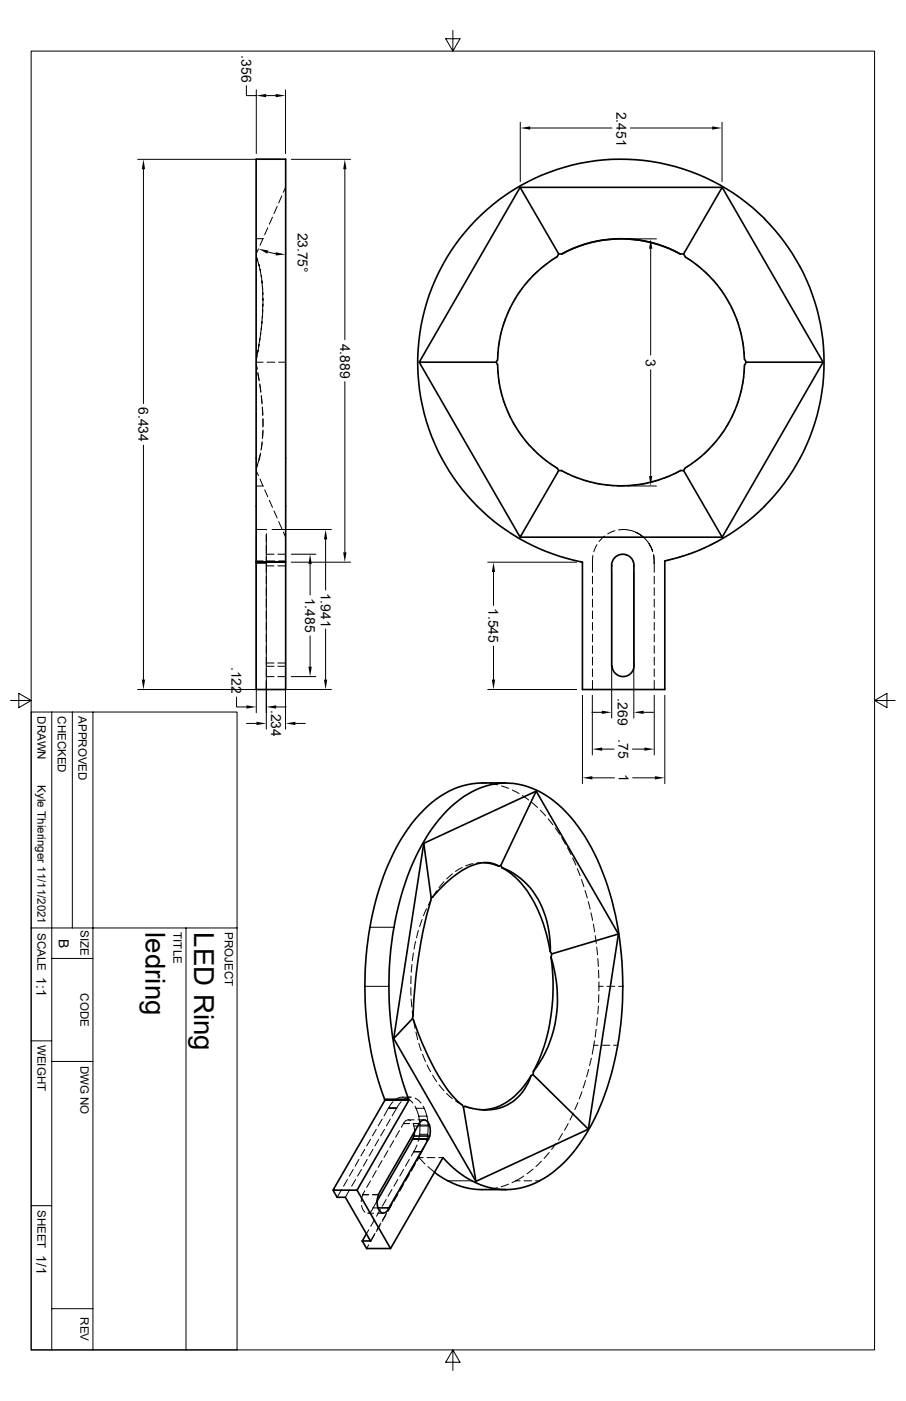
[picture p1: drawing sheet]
<svg xmlns="http://www.w3.org/2000/svg" width="279mm" height="432mm" viewBox="0 0 279 432" stroke-linecap="round" stroke-linejoin="round" font-family="sans-serif">
<g fill="none" stroke="#000" stroke-width=".31">
<path d="M9.6 15.7h260.1v400.4h-260.1zM139.7 9.4v6.3l2.2-3.8h-4.4l2.2 3.8M76 26.4v3.1h3M79 27.7v19.6M82.1 29.5h2.9M88.1 27.7v19.6M160.4 37.7v18.3M163.5 39.5h25.2M194.4 39.5h25.2M222.7 37.7v18.3M42.5 49.1h43.8M44.2 52.2v72.2"/>
<path d="M88.1 57.7l-.7 1.6M89.8 49.1h18.3M106.3 52.2v52.5M79 73.6h2.1M79 79.2l.9 2.7M79 79.1l.5 1.2M79.7 76.7l-.7 1.6M81.2 73.4l-1 2.2M82.6 70.2l-1 2.1M82.6 77.7l2.4 .5M84 66.9l-.9 2.2M85.5 63.6l-1 2.2"/>
<path d="M86.9 60.4l-1 2.2M171.8 79.1l-2.1 1.4M193.3 73.6h9.1M200.7 76.7v32.7M211.4 79.2l1.9 1.3M79.8 81.4l.5 2.3M80.2 83.1l.4 2.3M80.6 84.9l.3 2.3M80.7 86.6l.2 2.4M80.8 99.1l-.2 2.4M80.9 97.3l-.2 2.4M80.9 88.4l.2 2.4"/>
<path d="M81 95.5l-.1 2.5M81 90.2l.1 2.3M81.1 93.7l-.1 2.4M81.1 92v2.4M156 98l-.8 2.2M157.4 94.7l-1 2.2M159.1 91.6l-1.2 2.1M161.1 88.7l-1.3 1.9M163.4 85.9l-1.5 1.9M165.9 83.4l-1.6 1.7M168.7 81.2l-1.8 1.4M214.3 81.2l1.9 1.4"/>
<path d="M217.1 83.4l1.7 1.7M219.6 85.9l1.5 1.9M221.9 88.7l1.4 1.9M223.9 91.6l1.2 2.1M225.7 94.7l1 2.2M227.1 98l.8 2.2M79 111.6h2.2M79 112.4l.3 1.2M79 112.5l.3 1.4M79.2 109.7l-.2 1.3M79.5 114.8l.4 2.3M79.5 115.1l.4 2.3"/>
<path d="M79.6 108l-.6 2.7M79.9 106.2l-.4 2.3M80.1 118.3l.3 2.4M80.1 118.6l.3 2.3M80.1 104.4l-.3 2.4M80.4 102.7l-.3 2.3M80.6 100.9l-.3 2.4M82.3 111.6h2.5M85.9 111.6h2.2M106.3 117.6v52.6M153.4 112.4l.1 2.6M153.5 108.4l-.1 2.6"/>
<path d="M153.7 116.2l.3 2.3M154 104.9l-.3 2.3M154.2 119.7l.6 2.3M154.8 101.4l-.5 2.3M200.7 114v32.7M228.2 101.4l.6 2.3M228.8 119.7l-.6 2.3M229 104.9l.4 2.3M229.4 116.2l-.4 2.3M229.5 108.4l.1 2.3M229.6 112.5l-.1 2.5M44.2 137.2v72.3"/>
<path d="M80.3 139.9l-1.3 4.4M80.3 139.7l-.5 2.3M80.6 122.1l.2 2.4M80.6 121.9l.2 2.3M80.8 136.4l-.3 2.3M80.9 136.1l-.3 2.4M80.9 125.4l.2 2.4M80.9 125.7l.1 2.4M81.1 129.2v2.4M81.1 132.8l-.2 2.4M81.1 132.5l-.1 2.5M81.1 129v2.4"/>
<path d="M155.2 123.1l.8 2.3M156.4 126.5l1 2.2M157.9 129.7l1.2 2M159.8 132.8l1.3 1.9M161.9 135.6l1.5 1.9M164.3 138.3l1.6 1.7M218.8 138.3l-1.7 1.7M221.1 135.6l-1.5 1.9M223.3 132.8l-1.4 1.9M225.1 129.7l-1.2 2M226.7 126.5l-1 2.2M227.9 123.1l-.8 2.3"/>
<path d="M79 145l.7 1.6M79 141.3h.1M79.5 143.1l-.5 1.3M80.2 147.7l1 2.2M81.1 149.8h-2.1M81.6 151l1 2.1M83.1 154.2l.9 2.2M84.5 157.5l1 2.1M166.9 140.7l1.8 1.5M169.7 142.9l2.2 1.5M173.1 145l2.3 1.2M176.4 146.7l2.3 .8"/>
<path d="M179.8 148l2.3 .6M183.3 148.9l2.3 .4M186.8 149.5l2.3 .2M190.3 149.8h2.4M193.3 149.8h9.1M196.3 149.5l-2.4 .2M199.8 148.9l-2.4 .4M203.2 148l-2.2 .6M206.6 146.7l-2.3 .8M210 145l-2.4 1.2M213.4 142.9l-2.1 1.4M216.2 140.7l-1.9 1.5"/>
<path d="M79 163.2l3.1 .1M79 172.9h2.2M79 165v54.7M82.1 174.4h2.4M82.1 170.8h2.4M82.1 171.7v1.9h-3.1M82.1 168.1v2.4M82.1 164.5v2.4M82.1 165v59.7M82.3 172.9h2.5M83.9 163.2h18.3M85.7 174.4h2.4"/>
<path d="M85.7 170.8h2.4M85.9 160.7l1 2.2M85.9 172.9h2.2M87.4 164l.7 1.6M89.8 170.8h7.6M89.8 173.3h18.3M95.6 173.9v9.5M100.4 166.2v15.7M150.4 173.3h27.4M152.2 176.3v10.3M182.7 173.6v2.8M182.7 177.6v2.4"/>
<path d="M182.7 173.6h.1M182.8 171.2l-.1 2.4M184.1 167.9l-1 2.2M186.4 165.2l-1.7 1.7M188.6 176.2v45.1M189.6 163.6l-2.2 .9M190.8 163.3l2.4-.1 2.7 .8M195.5 176.2v45.1M195.9 164l2.4 1.4zM198.3 165.4l1.9 2.2M200.2 167.6l1.1 2.3zM201.5 171l.3 5.4"/>
<path d="M201.8 177.6v2.4M207.6 172.3l-2.5 .6M211 171.3l-2.3 .7M214.3 170.1l-2.2 .8M217.6 168.7l-2.2 .9M221 167l-2.3 1.2M95.6 196v9.5M100.4 193.8v15.7M152.2 199.1v10.4M182.7 181.1v2.4M182.7 184.7v2.4M182.7 188.3v2.4"/>
<path d="M182.7 191.9v2.3M182.7 195.5v2.3M182.7 199v2.4M201.8 181.1v2.4M201.8 184.7v2.4M201.8 188.3v2.4M201.8 191.9v2.3M201.8 195.5v2.3M201.8 199v2.4M3.3 215.9h6.3l-3.8-2.2v4.4l3.8-2.2M9.6 219.5h63.5v196.6h-63.5zM16 219.5v196.6"/>
<path d="M22.3 219.5v66.5M28.7 219.5v196.6M42.5 212.5h59.7M72.9 214.8v3.1h3.1M82.1 208.5h2.4M82.1 205.4h2.4M82.1 204.3h2.4M85.2 217.9h3M85.7 208.5h2.4M85.7 205.4h2.4M85.7 204.3h2.4M88.1 210.3v14.4"/>
<path d="M89.8 208.5h7.6M150.4 212.5h27.4M179.6 214.3v27.2M182.5 219.5h3.1M182.7 214.3v18.4M182.7 202.6v2.4M182.7 206.2v2.3M182.7 209.7v2.8M198.5 219.5h3M201.8 202.6v2.4M201.8 206.2v2.3M201.8 209.7v2.8"/>
<path d="M201.8 214.3v18.4M205 214.3v27.2M269.7 215.9l3.8 2.2v-4.4l-3.8 2.2h6.4M76 223h3.1M91.1 223h3M182.7 239.7h6.8M185.7 230.9h3.7M195 230.9h3.7M195.1 239.7h6.9M148.6 241.3l1.4 .1M151.2 241.5l2.3 .4M154.6 242.2l2.3 .8"/>
<path d="M158 243.5l2.1 1.1M161.1 245.2l2 1.4M164 247.3l1.8 1.6M166.6 249.7l1.7 1.8M169 252.3l1.5 1.9M171.2 255.2l1.4 1.9M173.2 258.1l1.2 2.1M132.8 277.5l-.7 1.5M134.7 274.5l-1.3 2M136.9 271.7l-1.5 1.9M139.5 269.3l-1.7 1.6M142.5 267.4l-2 1.2"/>
<path d="M145.9 266.2l-2.3 .7M148.7 265.9h1.2M149.4 265.9l-2.4 .1M154.8 267.4h.1M175 261.2l1.1 2.2M176.6 264.5l1 2.1M178 267.7l.9 2.2M179.3 271.1l.8 2.2M180.4 274.4l.7 2.3M181.4 277.9l.6 2.3M9.6 286h63.5M16 295.4h12.7"/>
<path d="M57.4 286v130.1M114 285.8h7.5M127 297.3l-.2 2.3M127.5 293.7l-.3 2.4M128.1 290.2l-.4 2.3M129 286.8l-.6 2.3M130.2 283.4l-.8 2.2M131.5 280.1l-.9 2.1M182.2 281.3l.6 2.4M183 284.9l.4 2.3M183.6 288.4l.3 2.3M184 291.9l.3 2.4"/>
<path d="M184.4 295.4l.1 2.5M184.6 299l.1 2.4M112.5 304h7.4M126.7 304.4v2.4M126.7 300.8v2.4M126.8 308l.2 2.3M127.1 311.5l.2 1.7M127.6 314.5l.4 2.4M128.3 318.1l.5 2.3M183.9 317.2l-.3 2.4M184.2 313.7l-.2 2.4M184.5 310.1l-.1 2.4"/>
<path d="M184.7 306.6l-.1 2.3M184.7 302.6v2.8M184.7 304h1.3M187.2 304h2.4M190.8 304h1.3M9.6 320.8h6.4M16 327.2h12.7M118.6 338.8h.1M121.2 339.6l-1 1.2-1.8 3.1M123.7 339.6l-2.8 4.3M124.1 338.2h2.5M124.3 338.2h-1l-1.2 .6"/>
<path d="M125.5 338.5l.8 .4 1 1.1M126 338.8h.1M126.9 338.2h-.9l-1.4 .6M128 338.5l.8 .4 1 1.1M129.2 321.6l.7 2.2M130.3 325l.9 2.2M131.7 328.2l1.1 2.1M133.4 331.4l1.3 2M135.4 334.3l1.5 1.9M137.7 337l1.8 1.6M140.5 339.3l2.1 1.3M164.5 330.2h.1"/>
<path d="M178.2 339.8l-.9 2.2M179.5 336.5l-.9 2.2M180.6 333l-.8 2.3M181.5 329.6l-.6 2.3M182.4 326.1l-.6 2.4M183.1 322.2h1.3M183.1 322.2l-.5 2.8M183.3 320.8l-.2 1.4M185.6 322.2h2.4M189.2 322.2h1.3M110.7 357.3l-1.2 2.1M112.5 354.2l-1.2 2.1"/>
<path d="M113.2 357.3l-1.1 2.1M114.3 351.2l-1.2 2M115 354.2l-1.2 2.1M116 348.1l-1.1 2M116.8 351.2l-1.2 2M117.8 357.7l-1.2 2.1M117.9 344.9l-1.3 2.1M118.6 348.1l-1.2 2M119.6 354.6l-1.2 2.1M119.8 341.5h2.5zM120.4 344.9l-1.2 2.1M121.4 351.5l-1.2 2.1"/>
<path d="M123.2 348.4l-1.2 2.1M124.4 346.3h1.9M124.4 346.3l-.6 1.1M125.9 345.1h1.8M126.2 357.3l-1.1 2.1M126.6 345.4l-.7-.3-.5 .2-.9 1M127.4 346.3l.2 .7M127.5 346.3h1.8M127.6 355h2.5zM127.6 355l-.8 1.3M127.6 347l.2 1.8M127.6 347h4.9"/>
<path d="M128 358.9l-1.2 2.1M128 341l.3 .6M128.1 358.4l-1.1 2.1M128.3 341.6l.8 2.4M128.3 341.6h2.5M128.6 352.9l-1 2.1M128.9 345.1h1.9M129.1 344l.4 2.8M129.1 344h2.6M129.2 356.8l-.6 1.1M129.2 356.8l1.9 1.9M129.2 356.8h1.3"/>
<path d="M129.4 349.6l-.5 2.2M129.4 349.6h2.5M129.5 346.8l-.1 2.8M129.5 346.8h2.5M130.1 355l-1.4 2.4M130.5 341l.3 .6M130.8 341.6l.9 2.4M131.1 352.9l-1 2.1M131.7 344l.3 2.8M131.7 356.8h2.4M131.9 349.6l-.4 2.2M132 359.5l2 1.8"/>
<path d="M132 346.8l-.1 2.8M135.3 356.8h1.3M143.4 341l2.3 .8M146.9 342l2.4 .1M148.7 342.1h1.3M167 357.9l-1.7 1.6M169.4 355.2l-1.6 1.8M171.5 352.4l-1.4 1.9M173.5 349.4l-1.3 2M175.2 346.3l-1.1 2.1M176.8 343.1l-1 2.1M9.6 371.6h6.4"/>
<path d="M105.4 366.6l-1.4 2.4M107.1 363.5l-1.1 2.1M107.9 366.6l-1.4 2.4M108.9 360.4l-1.2 2.1M109.7 363.5l-1.2 2.1M111.5 360.4l-1.2 2.1M111.5 371.6l.3 1 .8 1M111.8 368.2h1.9M111.8 368.2l.1 .1M111.9 368.3h1.8M111.9 368.3l-.5 2.1M112.5 367l-.7 1.2"/>
<path d="M113.4 373.9h1.8M113.7 379l-.7 1.3M114.3 363.9l-1.2 2.1M114.9 368.2h1.8M114.9 368.3h1.9M115.1 372.3h1.4M115.1 372.3l-.9 1.3-.5 .2M115.5 375.9l-1.2 2.1M116 360.8l-1.1 2.1M116.3 370.2l-1.2 2.1M116.4 373.9h1.8M117.3 377.5l-1.2 2.1"/>
<path d="M117.3 372.8l-1.2 2.1M117.4 377l-1.2 2.1M119 374.4l-1.1 2.1M119.1 369.7l-1.2 2.1M119.2 373.9l-1.2 2.1M119.9 372.3h.1M120.8 371.3l-1.2 2.1M120.9 366.6l-1.2 2.1M121 370.8l-1.2 2.1M122.6 368.2l-1.2 2.1M122.7 363.5l-1.2 2.1M122.8 367.7l-1.2 2.1"/>
<path d="M124.4 365.1l-1.2 2.1M124.5 360.4l-1.2 2.1M124.5 364.6l-1.1 2.1M126.2 362l-1.2 2.1M126.4 361.5l-1.3 2.1M138.1 363.9h7.4M149.9 366.6h-1.3M153.4 366.1l-2.3 .4M156.8 365l-2.2 .8M159.1 363.9h1.3M159.1 363.9l-1.2 .6M161.5 362.5l-2.4 1.4"/>
<path d="M161.6 363.9h2.4M164.4 360.3l-1.9 1.5M165.1 363.9h1.4M113.7 383.7l-.6 1.1M115.5 380.6l-1.2 2.1M115.7 380.1l-1.4 2.4M16 403.4h12.7M139.7 416.1l-2.2 3.8h4.4l-2.2-3.8v6.3"/>
</g>
<g fill="none" stroke="#000" stroke-width=".51">
<path d="M160.4 57.7l-31.1 53.9h23.7l.5 .8a38.1 38.1 0 0 0 18.4 32M160.4 57.7l11.9 20.6-.5 .8a38 38 0 0 0-18.3 31.9l-.5 .6M160.4 57.7h62.3l31.1 53.9-31.1 54h-62.3M222.7 57.7l-11.9 20.6M172.3 78.3h.9a37.9 37.9 0 0 1 36.6 0h1l.6 .9M173.2 78.3a37.9 37.9 0 0 1 36.6 0M211.3 79.2a38.2 38.2 0 0 1 18.3 31.5l.5 .9-.5 .9a38.2 38.2 0 0 1-18.3 31.7l-.5 .8h-.8a38.4 38.4 0 0 1-36.9 0h-.8M235.8 67.4a62.7 62.7 0 0 1-14.8 99.6M235.8 67.4a62.7 62.7 0 0 0-99.7 15 62.7 62.7 0 0 0 43.5 90.9v39.2h25.4v-39.6a58.9 58.9 0 0 0 16-5.9M129.3 111.6l31.1 54 11.9-20.6-.4-.6M230.1 111.6h23.7M80 141.3h.1"/>
<path d="M210.8 145l11.9 20.6M79 173.2l9.1 .1zM79 173.3v39.2h9.1v-39.2M79 173.2v-124.1h9.1v124.1M188.6 174.4h.1M188.6 174.4v31a3.5 3.5 0 0 0 4 3.1 3.5 3.5 0 0 0 2.9-4.2M195.3 173.2l.2 .6v30.5M195.3 173.2a3.5 3.5 0 0 0-3.8-2.3l-1.2 .4-.9 .7-.6 1.3-.2 1.1M130.7 259.9l-9.3 60.2 5.8-6.2a156.9 156.9 0 0 1 5.7-36.4M156 241.3h-7.4a26 26 0 0 0-19.1 9.6 66.4 66.4 0 0 0-14.5 30.2 101.7 101.7 0 0 0-2.5 22.9M165.4 243.8l-34.7 16.1 2.3 16.8-.2 .8M165.4 243.8l-11 22.9-.5 .3"/>
<path d="M165.4 243.8l25.3 44.1-9.3 60.1-34.6 16.1-25.4-44M133.4 276.5l-.4 .2M149.4 265.9l2.2 .3 2.3 .8M153.9 267a9.9 9.9 0 0 0-10.2 .6 37.3 37.3 0 0 0-10.3 8.9M154.4 266.7l.4 .7a23.1 23.1 0 0 1 14.2 17.9l.6 4.7 .1 3.3M154.8 267.4a28.4 28.4 0 0 1 12.1 15.6l1.6 5 1.2 5.3M169.7 293.3l.4 .7-.1 1M169.9 295a38.4 38.4 0 0 1-5.4 35.2 59.1 59.1 0 0 0 5.4-35.2zM190.7 287.9l-20.6 6.1M112.5 304a98.8 98.8 0 0 0 6.1 34.8M119.9 304a98.8 98.8 0 0 0 6.1 34.8M127.2 313.9a84.4 84.4 0 0 0 11.9 23.3l2.1 2.3 1.3 1.1 .4 .6 .5-.2"/>
<path d="M192.1 304a93.2 93.2 0 0 1-9.6 42.5 40.2 40.2 0 0 1-16 17.4M192.1 304a92.3 92.3 0 0 0-9.7-42.8 39.9 39.9 0 0 0-16.9-17.7 22.5 22.5 0 0 0-25 4 53.3 53.3 0 0 0-15.6 24.7 98.8 98.8 0 0 0-5 31.8M118.6 338.8h7.4l.1 .3h-7.4zM118.7 339.1l-16 27.7h7.4l16-27.7M163.8 331.5a14.6 14.6 0 0 1-17.9 10.2l-2.5-.7M164.4 331.2l17 16.8M164.5 330.2l-.1 1-.6 .3a20.3 20.3 0 0 1-12.5 10.3l-2 .3M127.2 351.1h4.9zM127.3 351.1l-11 19.1M127.6 350.1l-.4 1M129.3 346.3l-12.6 21.9a5.1 5.1 0 0 0 .9 5.5 1.66 1.66 0 0 0 2.3-1.4M129.3 346.3h.1"/>
<path d="M129.3 346.3l.5-.7 .9-.5 .7 .3 .7 .7a5 5 0 0 1 .4 4l-4.9 .1 .2-1.4M132.1 351.1l-12.2 21.2h-3.4M132.5 350.1l-.4 1M142.9 341.2l3.9 22.9M102.7 366.8l1.3 2.2h2.5l7.8 13.5h-2.6M110.1 366.8l10.3 18M134 361.3a23.9 23.9 0 0 0 14.6 5.3h7.4M156 366.6a26.6 26.6 0 0 1-19.4-9.8l-16.2 28h-7.3l-1.4-2.3M166.5 363.9a22 22 0 0 1-10.5 2.7M113 380.3l-1.3 2.2"/>
</g>
<g fill="#000">
<path d="M79 29.5l3.1-.5v1zM85 29l3.1 .5-3.1 .5zM160.4 39.5l3.1-.6v1.1zM219.6 38.9l3.1 .6-3.1 .5zM44.2 49.1l.5 3.1h-1zM106.3 49.1l.5 3.1h-1zM79.7 76.7l3.1 .5-.4 1zM85 77.7l3.1 .7-3.1 .3zM200.7 73.6l.5 3.1h-1zM200.2 146.7h1l-.5 3.1zM95.6 170.8l.5 3.1h-1zM100.4 163.2l.5 3h-1z"/>
<path d="M105.8 170.2h1l-.5 3.1zM152.2 173.3l.5 3h-1zM43.7 209.5h1l-.5 3zM76 217.4l3 .5-3 .5zM82.1 217.9l3.1-.5v1zM95.1 205.5h1l-.5 3zM99.9 209.5h1l-.5 3zM151.7 209.5h1l-.5 3zM185.6 219l3 .5-3 .5zM195.5 219.5l3-.5v1zM79.1 222.5l3 .5-3 .5zM88.1 223l3-.5v1z"/>
<path d="M179.6 239.7l3.1-.5v1zM182.7 230.9l3-.5v1zM198.7 230.4l3.1 .5-3.1 .5zM202 239.2l3 .5-3 .5z"/>
</g>
<g font-size="8.5">
<text x="44.9" y="287.3" transform="rotate(90 44.9 287.3)">ledring</text>
<text x="59.9" y="287.3" transform="rotate(90 59.9 287.3)">LED Ring</text>
</g>
<g font-size="4.3">
<text x="74.5" y="17.1" transform="rotate(90 74.5 17.1)">.356</text>
<text x="190.1" y="34.5" transform="rotate(90 190.1 34.5)">2.451</text>
<text x="91.8" y="71.7" transform="rotate(90 91.8 71.7)">23.75°</text>
<text x="104.9" y="105.9" transform="rotate(90 104.9 105.9)">4.889</text>
<text x="199.1" y="110.5" transform="rotate(90 199.1 110.5)">3</text>
<text x="42.7" y="125.5" transform="rotate(90 42.7 125.5)">6.434</text>
<text x="94.1" y="184.2" transform="rotate(90 94.1 184.2)">1.485</text>
<text x="98.9" y="182.7" transform="rotate(90 98.9 182.7)">1.941</text>
<text x="150.7" y="187.4" transform="rotate(90 150.7 187.4)">1.545</text>
<text x="71.4" y="205.5" transform="rotate(90 71.4 205.5)">.122</text>
<text x="190.5" y="215.3" transform="rotate(90 190.5 215.3)">.269</text>
<text x="83.6" y="218.7" transform="rotate(90 83.6 218.7)">.234</text>
<text x="190.7" y="227.8" transform="rotate(90 190.7 227.8)">.75</text>
<text x="190.8" y="238.7" transform="rotate(90 190.8 238.7)">1</text>
<text x="18.2" y="289.3" transform="rotate(90 18.2 289.3)">B</text>
<text x="11.3" y="301.2" transform="rotate(90 11.3 301.2)">1:1</text>
<text x="11.3" y="386.8" transform="rotate(90 11.3 386.8)">1/1</text>
</g>
<g font-size="3.6">
<text x="11.5" y="220.7" transform="rotate(90 11.5 220.7)">DRAWN</text>
<text x="17.9" y="220.7" transform="rotate(90 17.9 220.7)">CHECKED</text>
<text x="24.2" y="220.7" transform="rotate(90 24.2 220.7)">APPROVED</text>
<text x="11.5" y="242" transform="rotate(90 11.5 242)">Kyle Thieringer 11/11/2021</text>
<text x="11.5" y="287.5" transform="rotate(90 11.5 287.5)">SCALE</text>
<text x="24.9" y="286.8" transform="rotate(90 24.9 286.8)">SIZE</text>
<text x="53.6" y="287.3" transform="rotate(90 53.6 287.3)">TITLE</text>
<text x="69.3" y="287.3" transform="rotate(90 69.3 287.3)">PROJECT</text>
<text x="24.9" y="306.2" transform="rotate(90 24.9 306.2)">CODE</text>
<text x="11.5" y="322.1" transform="rotate(90 11.5 322.1)">WEIGHT</text>
<text x="24.9" y="328.4" transform="rotate(90 24.9 328.4)">DWG NO</text>
<text x="11.5" y="372.9" transform="rotate(90 11.5 372.9)">SHEET</text>
<text x="24.9" y="406" transform="rotate(90 24.9 406)">REV</text>
</g>
</svg>
